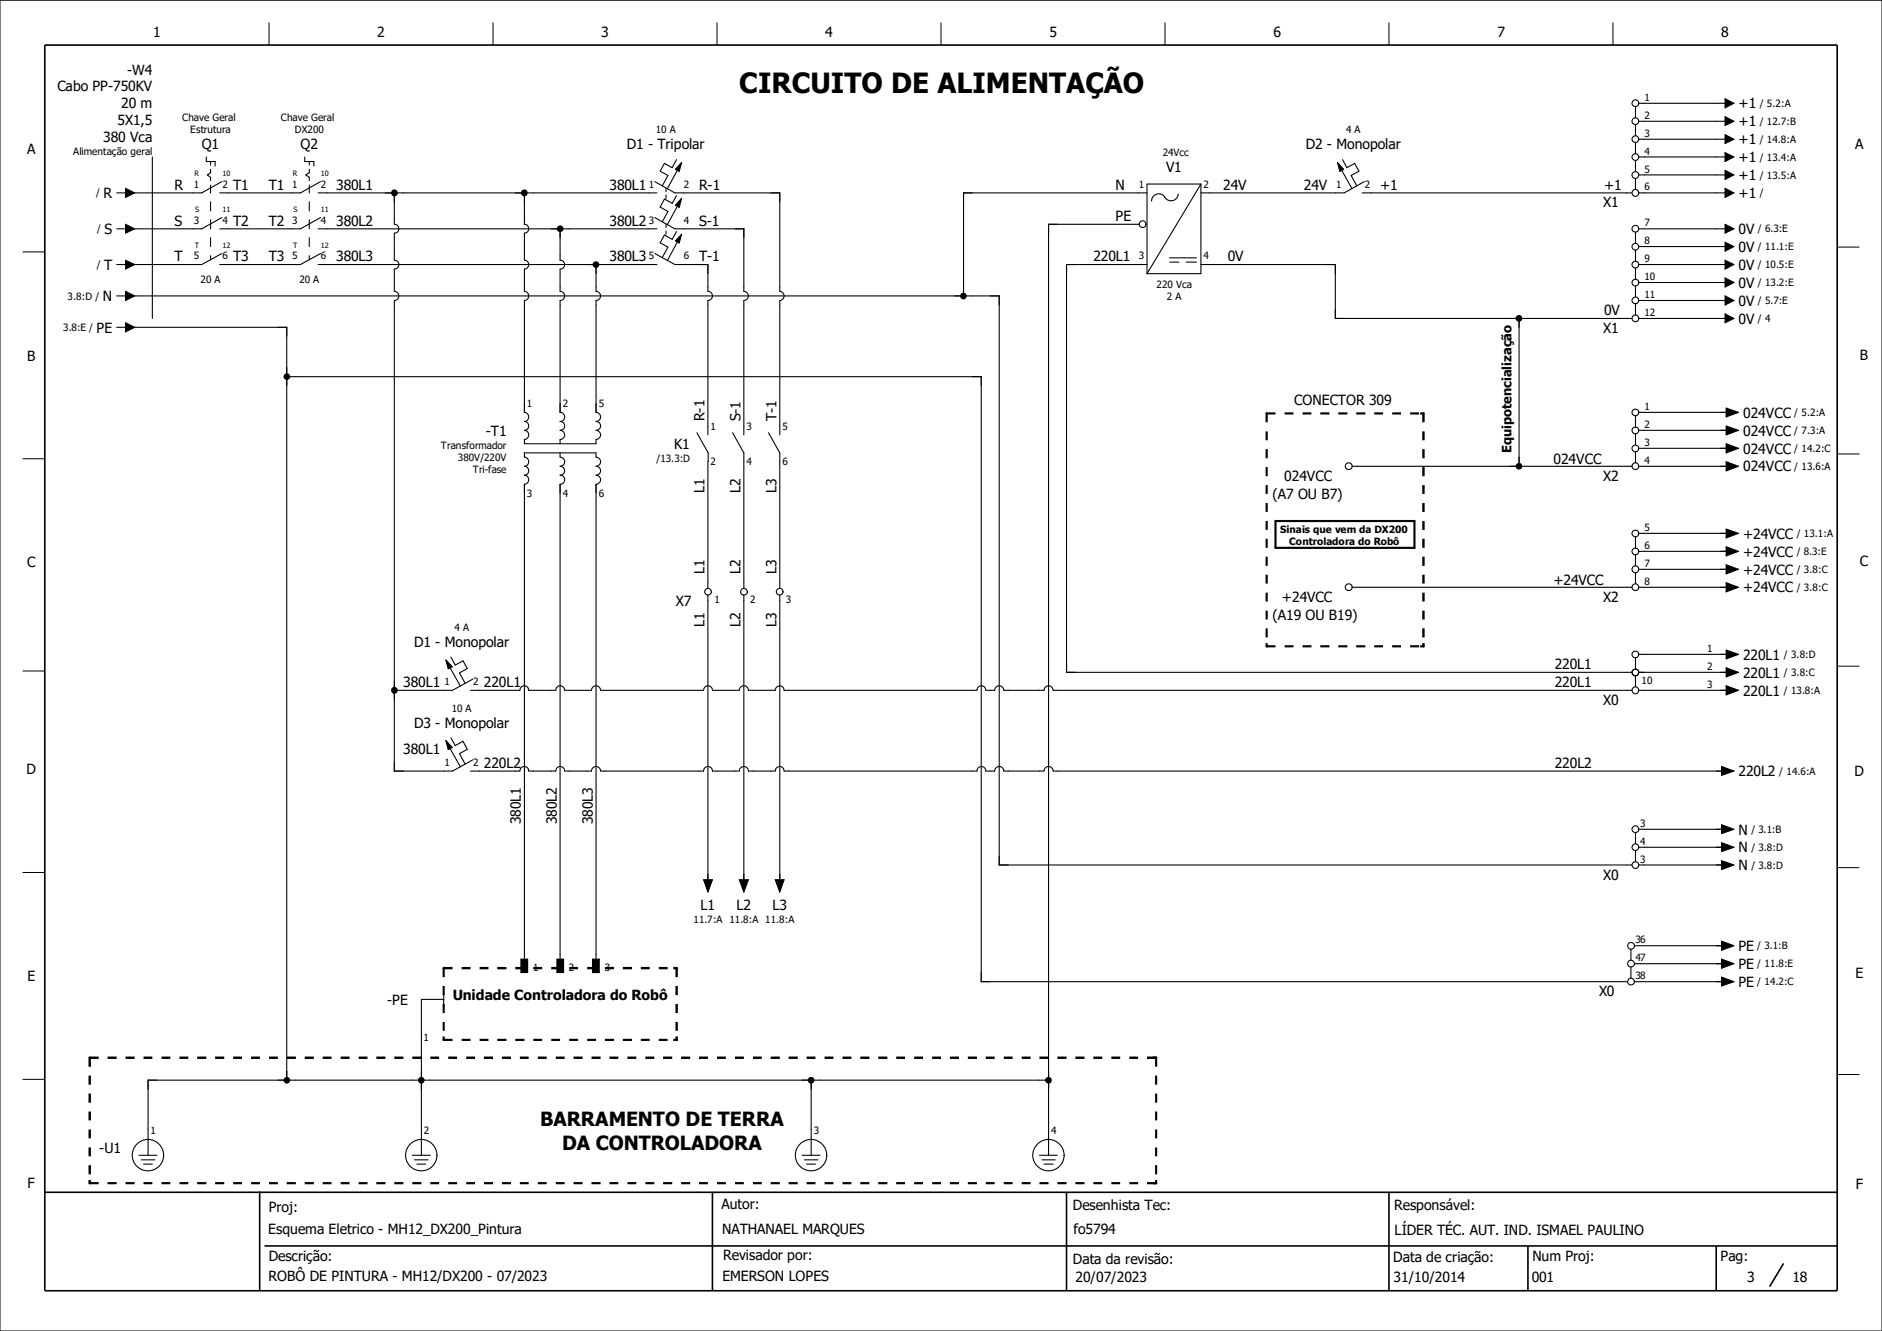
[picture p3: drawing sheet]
<svg xmlns="http://www.w3.org/2000/svg" width="297mm" height="210mm" viewBox="0 0 297 210" stroke-linecap="round" stroke-linejoin="round" font-family="sans-serif">
<path d="M210.1 -.1l-210.1 210.2M0 160.4l70.2 49.6M0 210v.1" fill="none" stroke="#fff" stroke-width=".16"/>
<path d="M7.1 7.1h282.8v196.6h-282.8zM7.1 188.1h282.8M41 188v15.6M41.7 196.6h248.2M112.4 188.1v15.6M168.3 188.1v15.6M219.2 188.1v15.6M241.1 196.6v7.1M270.8 196.6v7.1M281.4 199.4l-2.1 3.5" fill="none" stroke="#000" stroke-width=".25"/>
<g fill="none" stroke="#000" stroke-width=".16">
<path d="M0 0h297v210h-297zM42.5 3.6v3.5M77.8 3.6v3.5M113.2 3.6v3.5M148.5 3.6v3.5M183.9 3.6v3.5M219.2 3.6v3.5M254.6 3.6v3.5M3.6 39.8h3.5M289.9 39h3.6M3.6 72.4h3.5M289.9 71.6h3.6"/>
<path d="M3.6 105.9h3.5M289.9 105.1h3.6M3.6 137.7h3.5M289.9 136.9h3.6M3.6 170.3h3.5M289.9 169.5h3.6"/>
</g>
<g fill="none" stroke="#000" stroke-width=".17">
<path d="M258.1 16.8v1.8M258.1 19.6v1.8M258.6 19.1h13.6M258.6 16.3h13.6M272.2 15.6l1.4 .7-1.4 .7zM272.2 18.4l1.4 .7-1.4 .7zM18.4 36.1h1.4M18.4 30.4h1.4M19.8 29.7l1.5 .7-1.5 .8zM19.8 35.4l1.5 .7-1.5 .7zM24 24.8v25.4M32.6 24.8v.7h1.4v.7"/>
<path d="M33.2 25.5v.5M33.2 26.7v.6l-.5 .3 .5 .4v.5M33.2 29.2v1.2M33.2 31.8v1.5M33.2 34.7v1.4M33.2 37.5v1.4M35 34.3l-3.2 1.8h-10.5M35 28.7l-3.2 1.7h-10.5M48.1 24.8v.7h1.4v.7M48.8 25.5v.5M48.8 26.7v.6l-.5 .3 .5 .4v.5M48.8 29.2v1.2"/>
<path d="M48.8 31.8v1.5M48.8 34.7v1.4M48.8 37.5v1.4M50.2 36.1h53.5M50.2 30.4h53.5M50.6 34.3l-3.2 1.8h-12.7M50.6 28.7l-3.2 1.7h-12.7M62.2 30.4v5a.7 .7 0 0 1 .7 .7 .7 .7 0 0 1-.7 .7v4.3a.7 .7 0 0 1 .7 .7 .7 .7 0 0 1-.7 .7v3.5a.72 .72 0 0 1 .7 .7 .72 .72 0 0 1-.7 .7v74.3h9.2l3.2-1.8M82.8 30.4v5a.7 .7 0 0 1 .6 .7 .7 .7 0 0 1-.6 .7v4.3a.7 .7 0 0 1 .6 .7 .7 .7 0 0 1-.6 .7v3.5a.72 .72 0 0 1 .6 .7 .72 .72 0 0 1-.6 .7v17.7a.72 .72 0 0 1 .6 .7 .72 .72 0 0 1-.6 .7 .7 .7 0 0 1 .6 .7 .7 .7 0 0 1-.6 .7 .72 .72 0 0 1 .6 .7 .72 .72 0 0 1-.6 .7v.7h11.3v-.7a.72 .72 0 0 0 .7-.7 .72 .72 0 0 0-.7-.7 .7 .7 0 0 0 .7-.7 .7 .7 0 0 0-.7-.7 .72 .72 0 0 0 .7-.7 .72 .72 0 0 0-.7-.7v-17.7a.72 .72 0 0 0 .7-.7 .72 .72 0 0 0-.7-.7v-4.3M88.4 36.1v5a.7 .7 0 0 1 .7 .7 .7 .7 0 0 1-.7 .7v3.5a.72 .72 0 0 1 .7 .7 .72 .72 0 0 1-.7 .7v17.7a.72 .72 0 0 1 .7 .7 .72 .72 0 0 1-.7 .7 .7 .7 0 0 1 .7 .7 .7 .7 0 0 1-.7 .7 .72 .72 0 0 1 .7 .7 .72 .72 0 0 1-.7 .7v.7M103.3 34.3l3.2 1.8h10.9v9.9a.72 .72 0 0 1 .7 .7 .72 .72 0 0 1-.7 .7v21.2M103.3 28.7l3.2 1.7h16.6v15.6a.72 .72 0 0 1 .6 .7 .72 .72 0 0 1-.6 .7v21.2"/>
<path d="M105.1 29.7v.6M105.1 30.8v.5M105.1 35.4v.5M105.1 36.4v.6M106.8 25.2l-.7 1.3-1.2-.7-.7 1.2 1.2 .7-.9 1.6M106.8 36.5l-.7 1.3-1.2-.7-.7 1.2 1.2 .7-.9 1.6M106.8 30.9l-.7 1.2-1.2-.7-.7 1.3 1.2 .7-.9 1.6M106.9 26.9l-1.6 2.9M106.9 38.2l-1.6 2.9M106.9 32.6l-1.6 2.8M107.6 31.3l-.4 1.4-.6-.3zM107.6 37l-.4 1.4-.6-.4z"/>
<path d="M107.6 25.7l-.4 1.4-.6-.4zM179.8 35.4h-14.3v146.9M181 30.4h-28.9v16.3M185.9 30.6a1.18 1.18 0 0 1-1 1.1 1.18 1.18 0 0 1-1.3-.8 1.15 1.15 0 0 0-1.2-.2 1.15 1.15 0 0 0-.7 1M189.5 29l-8.5 14.2M189.5 29v14.2h-8.5M189.5 29h-8.5v14.2M211.1 25.7l.9 1-.5 .4zM211.8 26.9l1.6 2.9M211.9 25.2l.7 1.3 1.2-.7 .7 1.2-1.3 .7 .9 1.6M215 30.4h42.6M215.3 28.7l-3.2 1.7h-22.6"/>
<path d="M258.1 22.5v1.8M258.1 25.3v1.8M258.1 28.2v1.7M258.1 36.6v1.8M258.1 39.5v1.7M258.6 36.1h13.6M258.6 30.4h13.6M258.6 27.6h13.6M258.6 24.8h13.6M258.6 22h13.6M258.6 38.9h13.6M272.2 21.3l1.4 .7-1.4 .6z"/>
<path d="M272.2 24.1l1.4 .7-1.4 .7zM272.2 26.9l1.4 .7-1.4 .7zM272.2 29.7l1.4 .7-1.4 .8zM272.2 35.4l1.4 .7-1.4 .7zM272.2 38.2l1.4 .7-1.4 .7zM18.4 41.7h1.4M18.4 51.6h1.4M18.4 46.7h1.4M19.8 41.1l1.5 .6-1.5 .8zM19.8 46l1.5 .7-1.5 .7zM19.8 50.9l1.5 .7-1.5 .8zM21.3 51.6h24v118.8"/>
<path d="M21.3 46.7h136.4v89.8h99.9M33.2 40.3v.7M35 40l-3.2 1.7h-10.5M45.3 59.4h109.6v95.5h102M48.8 40.3v.7M50.2 41.7h53.5M50.6 40l-3.2 1.7h-12.7M103.3 40l3.2 1.7h5.2v4.3a.72 .72 0 0 1 .7 .7 .72 .72 0 0 1-.7 .7v21.2M181 41.7h-12.7v64.4h89.3M184.6 40.7h4.2M184.6 41.4h1.5M187.2 41.4h1.6"/>
<path d="M189.5 41.7h21.2v8.5h46.9M239.7 50.2v23.4M258.1 42.3v1.8M258.1 45.1v1.8M258.1 47.9v1.8M258.6 41.7h13.6M258.6 50.2h13.6M258.6 47.4h13.6M258.6 44.6h13.6M272.2 41.1l1.4 .6-1.4 .8zM272.2 43.9l1.4 .7-1.4 .7zM272.2 46.7l1.4 .7-1.4 .7z"/>
<path d="M272.2 49.5l1.4 .7-1.4 .7zM88.4 71.5v.6a.72 .72 0 0 1 .7 .8 .72 .72 0 0 1-.7 .7 .7 .7 0 0 1 .7 .7 .7 .7 0 0 1-.7 .7 .72 .72 0 0 1 .7 .7 .72 .72 0 0 1-.7 .7v74.9M110 68.3l1.8 3.2v1.4M111.7 72.9v19.9M115.6 68.3l1.8 3.2v21.3M121.3 68.3l1.8 3.2v21.3M213.4 73.6h44.2M258.1 65.6v1.8M258.1 68.5v1.7M258.1 71.3v1.7M258.6 73.6h14.4M258.6 70.7h14.4"/>
<path d="M258.6 67.9h14.4M258.6 65.1h14.4M272.4 67.2l2 .7-2 .7zM272.4 64.4l2 .7-2 .7zM272.4 70l2 .7-2 .8zM272.4 72.9l2 .7-2 .7zM111.7 93.9v45.4M117.4 93.9v45.4M123.1 93.9v45.4M213.4 92.7h44.2M258.1 84.7v1.8M258.1 87.5v1.8"/>
<path d="M258.1 90.4v1.7M258.6 92.7h14.4M258.6 89.8h14.4M258.6 87h14.4M258.6 84.2h14.4M272.4 83.5l2 .7-2 .7zM272.4 86.3l2 .7-2 .7zM272.4 89.1l2 .7-2 .8zM272.4 91.9l2 .8-2 .7zM70.4 104.1l1 1.1-.7 .3zM70.4 116.8l1 1.1-.7 .4zM71 105.4l1.6 2.8"/>
<path d="M71 118.1l1.6 2.9M71.2 103.7l.6 1.2 1.3-.6 .6 1.2-1.2 .7 .9 1.6M71.2 116.4l.6 1.2 1.3-.6 .6 1.2-1.2 .7 .9 1.7M74.3 108.9h7.7a.7 .7 0 0 1 .7-.7 .7 .7 0 0 1 .7 .7h4.3a.7 .7 0 0 1 .7-.7 .7 .7 0 0 1 .7 .7h4.2a.72 .72 0 0 1 .8-.7 .72 .72 0 0 1 .7 .7h16.2a.7 .7 0 0 1 .7-.7 .7 .7 0 0 1 .7 .7h4.3a.72 .72 0 0 1 .7-.7 .72 .72 0 0 1 .7 .7h4.2a.7 .7 0 0 1 .7-.7 .7 .7 0 0 1 .7 .7h30.5a.7 .7 0 0 1 .7-.7 .7 .7 0 0 1 .7 .7h1.4a.72 .72 0 0 1 .7-.7 .72 .72 0 0 1 .7 .7h6.4a.72 .72 0 0 1 .7-.7 .72 .72 0 0 1 .7 .7h91.4M74.6 107.1l-3.2 1.8h-9.2M258.1 103.8v1.8M258.1 106.6v1.8M258.6 108.9h14.4M258.6 106.1h14.4M258.6 103.3h14.4M272.4 102.6l2 .7-2 .7zM272.4 105.4l2 .7-2 .7z"/>
<path d="M272.4 108.2l2 .7-2 .7zM74.3 121.7h7.7a.7 .7 0 0 1 .7-.8 .7 .7 0 0 1 .7 .8h4.3a.7 .7 0 0 1 .7-.8 .7 .7 0 0 1 .7 .8h4.2a.72 .72 0 0 1 .8-.8 .72 .72 0 0 1 .7 .8h16.2a.7 .7 0 0 1 .7-.8 .7 .7 0 0 1 .7 .8h4.3a.72 .72 0 0 1 .7-.8 .72 .72 0 0 1 .7 .8h4.2a.7 .7 0 0 1 .7-.8 .7 .7 0 0 1 .7 .8h30.5a.7 .7 0 0 1 .7-.8 .7 .7 0 0 1 .7 .8h1.4a.72 .72 0 0 1 .7-.8 .72 .72 0 0 1 .7 .8h6.4a.72 .72 0 0 1 .7-.8 .72 .72 0 0 1 .7 .8h106M111 138.8h1.4l-.7 2zM116.7 138.8h1.4l-.7 2zM122.3 138.8h1.4l-.6 2zM258.1 131.4v1.7M258.1 134.2v1.8M258.6 136.5h13.6M258.6 133.7h13.6M258.6 130.9h13.6M271.7 120.9l1.9 .8-1.9 .6zM271.7 130.1l1.9 .8-1.9 .6z"/>
<path d="M271.7 133l1.9 .7-1.9 .7zM271.7 135.8l1.9 .7-1.9 .7zM70 157.7h-3.5v24.6M70 156.6v2.2M82.2 151.3h1.1v2.2h-1.1zM82.8 151.3v-74.9a.72 .72 0 0 0 .6-.7 .72 .72 0 0 0-.6-.7 .7 .7 0 0 0 .6-.7 .7 .7 0 0 0-.6-.7 .72 .72 0 0 0 .6-.7 .72 .72 0 0 0-.6-.8v-.6h11.3v.6a.72 .72 0 0 1 .7 .8 .72 .72 0 0 1-.7 .7 .7 .7 0 0 1 .7 .7 .7 .7 0 0 1-.7 .7 .72 .72 0 0 1 .7 .7 .72 .72 0 0 1-.7 .7v74.9M87.9 151.3h1v2.2h-1zM93.5 151.3h1.1v2.2h-1.1zM257.4 149.8v1.7M257.4 152.6v1.7M257.9 154.9h14.3M257.9 152.1h14.3"/>
<path d="M257.9 149.2h14.3M271.7 148.5l1.9 .7-1.9 .7zM271.7 151.3l1.9 .8-1.9 .7zM271.7 154.2l1.9 .7-1.9 .7zM128 170.4v11.9M165.5 170.4h-142.1v11.9M21.9 182.3h2.9M22.3 183h2.1M22.6 183.7h1.4M65.1 182.3h2.8M65.4 183h2.2M65.8 183.7h1.4"/>
<path d="M126.6 182.3h2.8M127 183h2.1M127.3 183.7h1.4M164 182.3h2.9M164.4 183h2.1M164.8 183.7h1.4"/>
<circle cx="258.1" cy="16.3" r=".53"/>
<circle cx="258.1" cy="19.1" r=".53"/>
<circle cx="180.3" cy="35.4" r=".53"/>
<circle cx="258.1" cy="30.4" r=".53"/>
<circle cx="258.1" cy="27.6" r=".53"/>
<circle cx="258.1" cy="24.8" r=".53"/>
<circle cx="258.1" cy="36.1" r=".53"/>
<circle cx="258.1" cy="38.9" r=".52"/>
<circle cx="258.1" cy="22" r=".52"/>
<circle cx="258.1" cy="44.6" r=".53"/>
<circle cx="258.1" cy="50.2" r=".53"/>
<circle cx="258.1" cy="41.8" r=".53"/>
<circle cx="258.1" cy="47.4" r=".53"/>
<circle cx="212.9" cy="73.6" r=".54"/>
<circle cx="258.1" cy="67.9" r=".53"/>
<circle cx="258.1" cy="65.1" r=".53"/>
<circle cx="258.1" cy="73.6" r=".53"/>
<circle cx="258.1" cy="70.8" r=".53"/>
<circle cx="111.7" cy="93.4" r=".53"/>
<circle cx="117.4" cy="93.4" r=".53"/>
<circle cx="123" cy="93.4" r=".52"/>
<circle cx="212.9" cy="92.7" r=".54"/>
<circle cx="258.1" cy="89.8" r=".53"/>
<circle cx="258.1" cy="87" r=".53"/>
<circle cx="258.1" cy="92.7" r=".53"/>
<circle cx="258.1" cy="84.2" r=".53"/>
<circle cx="258.1" cy="108.9" r=".53"/>
<circle cx="258.1" cy="106.1" r=".53"/>
<circle cx="258.1" cy="103.3" r=".53"/>
<circle cx="258.1" cy="136.5" r=".53"/>
<circle cx="258.1" cy="130.8" r=".53"/>
<circle cx="258.1" cy="133.7" r=".52"/>
<circle cx="257.4" cy="149.2" r=".54"/>
<circle cx="257.4" cy="154.9" r=".54"/>
<circle cx="257.4" cy="152" r=".54"/>
<circle cx="23.3" cy="182.3" r="2.48"/>
<circle cx="66.5" cy="182.3" r="2.48"/>
<circle cx="128" cy="182.3" r="2.48"/>
<circle cx="165.5" cy="182.3" r="2.47"/>
</g>
<g fill="#000">
<path d="M272.2 15.6l1.4 .7-1.4 .7zM272.2 18.4l1.4 .7-1.4 .7zM19.8 29.7l1.5 .7-1.5 .8zM19.8 35.4l1.5 .7-1.5 .7zM107.6 31.3l-.4 1.4-.6-.3zM107.6 37l-.4 1.4-.6-.4zM107.6 25.7l-.4 1.4-.6-.4zM211.1 25.7l.9 1-.5 .4zM272.2 35.4l1.4 .7-1.4 .7zM272.2 38.2l1.4 .7-1.4 .7zM272.2 21.3l1.4 .7-1.4 .6zM272.2 24.1l1.4 .7-1.4 .7z"/>
<path d="M272.2 26.9l1.4 .7-1.4 .7zM272.2 29.7l1.4 .7-1.4 .8zM19.8 41.1l1.5 .6-1.5 .8zM19.8 46l1.5 .7-1.5 .7zM19.8 50.9l1.5 .7-1.5 .8zM272.2 41.1l1.4 .6-1.4 .8zM272.2 43.9l1.4 .7-1.4 .7zM272.2 46.7l1.4 .7-1.4 .7zM272.2 49.5l1.4 .7-1.4 .7zM224.1 65.1h.6l.1 .1-.1 .2h-.6zM272.4 67.2l2 .7-2 .7zM272.4 70l2 .7-2 .8z"/>
<path d="M272.4 72.9l2 .7-2 .7zM272.4 64.4l2 .7-2 .7zM272.4 86.3l2 .7-2 .7zM272.4 89.1l2 .7-2 .8zM272.4 91.9l2 .8-2 .7zM272.4 83.5l2 .7-2 .7zM70.4 104.1l1 1.1-.7 .3zM70.4 116.8l1 1.1-.7 .4zM199.7 101.5h.4l-.1 .6h-.2zM224.1 101.8h.6l.1 .2-.1 .2h-.6zM224.5 101.5h.3v.6h-.3zM272.4 102.6l2 .7-2 .7z"/>
<path d="M272.4 105.4l2 .7-2 .7zM272.4 108.2l2 .7-2 .7zM111 138.8h1.4l-.7 2zM116.7 138.8h1.4l-.7 2zM122.3 138.8h1.4l-.6 2zM271.7 120.9l1.9 .8-1.9 .6zM271.7 135.8l1.9 .7-1.9 .7zM271.7 133l1.9 .7-1.9 .7zM271.7 130.1l1.9 .8-1.9 .6zM82.2 151.3h1.1v2.2h-1.1zM87.9 151.3h1v2.2h-1zM93.5 151.3h1.1v2.2h-1.1z"/>
<path d="M106.3 152.6h.5l.2 .2-.2 .2h-.5zM271.7 148.5l1.9 .7-1.9 .7zM271.7 151.3l1.9 .8-1.9 .7zM271.7 154.2l1.9 .7-1.9 .7zM69.8 163.5h.4v.6l-.2 .2-.2-.2zM106.3 163.9h.5l.2 .2-.2 .2h-.5zM106.6 163.5h.4v.6l-.2 .2-.2-.2zM181.9 166.7h.6l.1 .2-.1 .2h-.6zM14 186.2h.4l-.1 .6h-.3zM181.9 186.5h.6l.1 .2-.1 .2h-.6zM182.3 186.2h.3v.6h-.3z"/>
<path d="M199.8 65.1l-.1 1.5h.4v-1.4l-.1-.1zM199.7 68.1v1.4h.4v-1.4zM199.7 70.9v1.4h.4v-1.4zM199.7 73.7v1.4h.4v-1.4zM199.7 76.5v1.4h.4v-1.4zM199.7 79.4v1.4h.4v-1.4zM199.7 82.2v1.4h.4v-1.4zM199.7 85v1.4h.4v-1.4zM199.7 87.8v1.5h.4v-1.5zM199.7 90.7v1.4h.4v-1.4zM199.7 93.5v1.4h.4v-1.4zM199.7 96.4v1.3h.4v-1.3zM199.7 99.1v1.5h.4v-1.5z"/>
<path d="M199.8 65.1l-.1 .1 .2 .2h1.4v-.3zM202.7 65.1v.3h1.4v-.3zM205.6 65.1v.3h1.4v-.3zM208.4 65.1v.3h1.4v-.3zM211.2 65.1v.3h1.4v-.3zM214 65.1v.3h1.5v-.3zM216.9 65.1v.3h1.4v-.3zM219.7 65.1v.3h1.4v-.3zM222.5 65.1v.3h1.4v-.3z"/>
<path d="M224.5 65.1v1.5h.3v-1.4v-.1zM224.5 68.1v1.4h.3v-1.4zM224.5 70.9v1.4h.3v-1.4zM224.5 73.7v1.4h.3v-1.4zM224.5 76.5v1.4h.3v-1.4zM224.5 79.4v1.4h.3v-1.4zM224.5 82.2v1.4h.3v-1.4zM224.5 85v1.4h.3v-1.4zM224.5 87.8v1.5h.3v-1.5zM224.5 90.7v1.4h.3v-1.4zM224.5 93.5v1.4h.3v-1.4zM224.5 96.4v1.3h.3v-1.3zM224.5 99.1v1.5h.3v-1.5z"/>
<path d="M199.8 101.9v.2l.1 .1h1.4v-.4zM202.7 101.8v.4h1.4v-.4zM205.6 101.8v.4h1.4v-.4zM208.4 101.8v.4h1.4v-.4zM211.2 101.8v.4h1.4v-.4zM214 101.8v.4h1.5v-.4zM216.9 101.8v.4h1.4v-.4zM219.7 101.8v.4h1.4v-.4zM222.5 101.8v.4h1.4v-.4z"/>
<path d="M69.9 152.6l-.1 1.6h.4v-1.4l-.1-.2zM69.8 155.6v1.4h.4v-1.4zM69.8 158.4v1.5h.4v-1.5zM69.8 161.2v1.4h.4v-1.4zM69.8 164.1l.2 .2 .2-.2z"/>
<path d="M69.9 152.6v.2l.1 .2h1.4v-.4zM72.9 152.6v.4h1.4v-.4zM75.7 152.6v.4h1.4v-.4zM78.5 152.6v.4h1.4v-.4zM81.3 152.6v.4h1.5v-.4zM84.2 152.6v.4h1.4v-.4zM87 152.6v.4h1.4v-.4zM89.8 152.6v.4h1.4v-.4zM92.7 152.6v.4h1.4v-.4zM95.5 152.6v.4h1.4v-.4zM98.3 152.6v.4h1.4v-.4zM101.1 152.6v.4h1.4v-.4zM104 152.6v.4h1.4v-.4z"/>
<path d="M106.7 152.6l-.1 1.6h.4v-1.4l-.2-.2zM106.6 155.6v1.4h.4v-1.4zM106.6 158.4v1.5h.4v-1.5zM106.6 161.2v1.4h.4v-1.4zM106.6 164.1l.2 .2 .2-.2z"/>
<path d="M14 166.8v1.5h.4v-1.4l-.2-.2zM14 169.7v1.5h.4v-1.5zM14 172.6v1.4h.4v-1.4zM14 175.4v1.4h.4v-1.4zM14 178.2v1.4h.4v-1.4zM14 181.1v1.4h.4v-1.4zM14 183.9v1.4h.4v-1.4z"/>
<path d="M14 166.8v.1l.2 .2h1.4v-.4zM17 166.7v.4h1.4v-.4zM19.8 166.7v.4h1.5v-.4zM22.6 166.7v.4h1.4v-.4zM25.5 166.7v.4h1.4v-.4zM28.3 166.7v.4h1.4v-.4zM31.1 166.7v.4h1.5v-.4zM34 166.7v.4h1.4v-.4zM36.8 166.7v.4h1.4v-.4zM39.6 166.7v.4h1.4v-.4zM42.5 166.7v.4h1.4v-.4zM45.3 166.7v.4h1.4v-.4zM48.1 166.7v.4h1.4v-.4zM50.9 166.7v.4h1.4v-.4zM53.8 166.7v.4h1.4v-.4zM56.6 166.7v.4h1.4v-.4zM59.4 166.7v.4h1.4v-.4zM62.2 166.7v.4h1.5v-.4zM65.1 166.7v.4h1.4v-.4zM67.9 166.7v.4h1.4v-.4zM70.7 166.7v.4h1.4v-.4zM73.6 166.7v.4h1.4v-.4zM76.4 166.7v.4h1.4v-.4zM79.2 166.7v.4h1.4v-.4zM82 166.7v.4h1.4v-.4zM84.9 166.7v.4h1.4v-.4zM87.7 166.7v.4h1.4v-.4zM90.5 166.7v.4h1.4v-.4zM93.3 166.7v.4h1.5v-.4zM96.2 166.7v.4h1.4v-.4zM99 166.7v.4h1.4v-.4zM101.9 166.7v.4h1.4v-.4zM104.6 166.7v.4h1.5v-.4zM107.5 166.7v.4h1.4v-.4zM110.3 166.7v.4h1.4v-.4zM113.2 166.7v.4h1.4v-.4zM116 166.7v.4h1.4v-.4zM118.8 166.7v.4h1.4v-.4zM121.6 166.7v.4h1.5v-.4zM124.5 166.7v.4h1.4v-.4zM127.3 166.7v.4h1.4v-.4zM130.1 166.7v.4h1.4v-.4zM133 166.7v.4h1.4v-.4zM135.8 166.7v.4h1.4v-.4zM138.6 166.7v.4h1.4v-.4zM141.4 166.7v.4h1.4v-.4zM144.3 166.7v.4h1.4v-.4zM147.1 166.7v.4h1.4v-.4zM149.9 166.7v.4h1.4v-.4zM152.7 166.7v.4h1.5v-.4zM155.6 166.7v.4h1.4v-.4zM158.4 166.7v.4h1.4v-.4zM161.2 166.7v.4h1.4v-.4zM164 166.7v.4h1.5v-.4zM166.9 166.7v.4h1.4v-.4zM169.7 166.7v.4h1.5v-.4zM172.6 166.7v.4h1.3v-.4zM175.4 166.7v.4h1.4v-.4zM178.2 166.7v.4h1.4v-.4zM181 166.7v.4h1.5l.1-.2-.1-.2z"/>
<path d="M69.9 164v.1l.1 .2h1.4v-.4zM72.9 163.9v.4h1.4v-.4zM75.7 163.9v.4h1.4v-.4zM78.5 163.9v.4h1.4v-.4zM81.3 163.9v.4h1.5v-.4zM84.2 163.9v.4h1.4v-.4zM87 163.9v.4h1.4v-.4zM89.8 163.9v.4h1.4v-.4zM92.7 163.9v.4h1.4v-.4zM95.5 163.9v.4h1.4v-.4zM98.3 163.9v.4h1.4v-.4zM101.1 163.9v.4h1.4v-.4zM104 163.9v.4h1.4v-.4z"/>
<path d="M182.3 166.8v1.5h.3v-1.4v-.1zM182.3 169.7v1.5h.3v-1.5zM182.3 172.6v1.4h.3v-1.4zM182.3 175.4v1.4h.3v-1.4zM182.3 178.2v1.4h.3v-1.4zM182.3 181.1v1.4h.3v-1.4zM182.3 183.9v1.4h.3v-1.4z"/>
<path d="M14 186.6v.2l.2 .1h1.4v-.4zM17 186.5v.4h1.4v-.4zM19.8 186.5v.4h1.5v-.4zM22.6 186.5v.4h1.4v-.4zM25.5 186.5v.4h1.4v-.4zM28.3 186.5v.4h1.4v-.4zM31.1 186.5v.4h1.5v-.4zM34 186.5v.4h1.4v-.4zM36.8 186.5v.4h1.4v-.4zM39.6 186.5v.4h1.4v-.4zM42.5 186.5v.4h1.4v-.4zM45.3 186.5v.4h1.4v-.4zM48.1 186.5v.4h1.4v-.4zM50.9 186.5v.4h1.4v-.4zM53.8 186.5v.4h1.4v-.4zM56.6 186.5v.4h1.4v-.4zM59.4 186.5v.4h1.4v-.4zM62.2 186.5v.4h1.5v-.4zM65.1 186.5v.4h1.4v-.4zM67.9 186.5v.4h1.4v-.4zM70.7 186.5v.4h1.4v-.4zM73.6 186.5v.4h1.4v-.4zM76.4 186.5v.4h1.4v-.4zM79.2 186.5v.4h1.4v-.4zM82 186.5v.4h1.4v-.4zM84.9 186.5v.4h1.4v-.4zM87.7 186.5v.4h1.4v-.4zM90.5 186.5v.4h1.4v-.4zM93.3 186.5v.4h1.5v-.4zM96.2 186.5v.4h1.4v-.4zM99 186.5v.4h1.4v-.4zM101.9 186.5v.4h1.4v-.4zM104.6 186.5v.4h1.5v-.4zM107.5 186.5v.4h1.4v-.4zM110.3 186.5v.4h1.4v-.4zM113.2 186.5v.4h1.4v-.4zM116 186.5v.4h1.4v-.4zM118.8 186.5v.4h1.4v-.4zM121.6 186.5v.4h1.5v-.4zM124.5 186.5v.4h1.4v-.4zM127.3 186.5v.4h1.4v-.4zM130.1 186.5v.4h1.4v-.4zM133 186.5v.4h1.4v-.4zM135.8 186.5v.4h1.4v-.4zM138.6 186.5v.4h1.4v-.4zM141.4 186.5v.4h1.4v-.4zM144.3 186.5v.4h1.4v-.4zM147.1 186.5v.4h1.4v-.4zM149.9 186.5v.4h1.4v-.4zM152.7 186.5v.4h1.5v-.4zM155.6 186.5v.4h1.4v-.4zM158.4 186.5v.4h1.4v-.4zM161.2 186.5v.4h1.4v-.4zM164 186.5v.4h1.5v-.4zM166.9 186.5v.4h1.4v-.4zM169.7 186.5v.4h1.5v-.4zM172.6 186.5v.4h1.3v-.4zM175.4 186.5v.4h1.4v-.4zM178.2 186.5v.4h1.4v-.4zM181 186.5v.4h1.5l.1-.2-.1-.2z"/>
</g>
<g fill="#000">
<path d="M62 30a.54 .54 0 0 1 .8 .4h-.6h.6a.54 .54 0 0 1-.8 .5 .54 .54 0 0 1 0-.9z" fill-rule="evenodd"/>
<path d="M82.3 30.2a.52 .52 0 0 1 .6-.3 .52 .52 0 0 1 .4 .5h-.5h.5a.53 .53 0 0 1-.7 .6 .53 .53 0 0 1-.3-.8z" fill-rule="evenodd"/>
<path d="M88.1 35.6a.54 .54 0 0 1 .8 .5h-.5h.5a.54 .54 0 0 1-.8 .5 .54 .54 0 0 1 0-1z" fill-rule="evenodd"/>
<path d="M45 59a.54 .54 0 0 1 .8 .4h-.5h.5a.53 .53 0 0 1-.8 .5 .53 .53 0 0 1 0-.9z" fill-rule="evenodd"/>
<path d="M93.6 41.5a.53 .53 0 0 1 .6-.2 .53 .53 0 0 1 .4 .4h-.5h.5a.53 .53 0 0 1-.7 .6 .53 .53 0 0 1-.3-.8z" fill-rule="evenodd"/>
<path d="M151.6 46.4a.53 .53 0 0 1 .6-.2 .53 .53 0 0 1 .4 .5h-.5h.5a.53 .53 0 0 1-.7 .5 .53 .53 0 0 1-.3-.8z" fill-rule="evenodd"/>
<path d="M239.3 50a.52 .52 0 0 1 .6-.3 .52 .52 0 0 1 .3 .5h-.5h.5a.52 .52 0 0 1-.6 .5 .52 .52 0 0 1-.3-.7z" fill-rule="evenodd"/>
<path d="M239.3 73.3a.52 .52 0 0 1 .6-.3 .52 .52 0 0 1 .3 .6h-.5h.5a.52 .52 0 0 1-.6 .5 .52 .52 0 0 1-.3-.8z" fill-rule="evenodd"/>
<path d="M62 108.5a.54 .54 0 0 1 .8 .4h-.6h.6a.54 .54 0 0 1-.8 .5 .54 .54 0 0 1 0-.9z" fill-rule="evenodd"/>
<path d="M44.8 170.2a.53 .53 0 0 1 .6-.3 .53 .53 0 0 1 .4 .5h-.5h.5a.53 .53 0 0 1-.7 .6 .53 .53 0 0 1-.3-.8z" fill-rule="evenodd"/>
<path d="M66 170.2a.53 .53 0 0 1 .6-.3 .53 .53 0 0 1 .4 .5h-.5h.5a.53 .53 0 0 1-.7 .6 .53 .53 0 0 1-.3-.8z" fill-rule="evenodd"/>
<path d="M127.5 170.2a.53 .53 0 0 1 .6-.3 .53 .53 0 0 1 .4 .5h-.5h.5a.53 .53 0 0 1-.6 .6 .53 .53 0 0 1-.4-.8z" fill-rule="evenodd"/>
<path d="M165 170.2a.53 .53 0 0 1 .6-.3 .53 .53 0 0 1 .4 .5h-.5h.5a.53 .53 0 0 1-.7 .6 .53 .53 0 0 1-.3-.8z" fill-rule="evenodd"/>
</g>
<path d="M201.3 82.2h21.9v4.2h-21.9z" fill="none" stroke="#000" stroke-width=".34"/>
<text font-size="4.4" x="116.7" y="14.6">CIRCUITO DE ALIMENTAÇÃO</text>
<g font-size="3.1">
<text x="85.3" y="177.7">BARRAMENTO DE TERRA</text>
<text x="88.7" y="181.4">DA CONTROLADORA</text>
</g>
<g font-size="2.2">
<text x="24.2" y="5.8">1</text>
<text x="59.5" y="5.8">2</text>
<text x="94.9" y="5.8">3</text>
<text x="130.2" y="5.8">4</text>
<text x="165.6" y="5.8">5</text>
<text x="201" y="5.8">6</text>
<text x="236.3" y="5.8">7</text>
<text x="271.6" y="5.8">8</text>
<text x="20.1" y="11.8">-W4</text>
<text x="9.1" y="14.4">Cabo PP-750KV</text>
<text x="19.1" y="17.1">20 m</text>
<text x="274.4" y="17.1">+1</text>
<text x="16.3" y="22.4">380 Vca</text>
<text x="18.5" y="19.7">5X1,5</text>
<text x="31.8" y="23.6">Q1</text>
<text x="47.4" y="23.6">Q2</text>
<text x="98.9" y="23.6">D1 - Tripolar</text>
<text x="206.1" y="23.6">D2 - Monopolar</text>
<text x="274.4" y="19.9">+1</text>
<text x="274.4" y="22.8">+1</text>
<text x="292.8" y="23.5">A</text>
<text x="4.3" y="24.3">A</text>
<text x="27.6" y="29.9">R</text>
<text x="36.8" y="29.9">T1</text>
<text x="42.4" y="29.9">T1</text>
<text x="53" y="29.9">380L1</text>
<text x="96.2" y="29.9">380L1</text>
<text x="110.3" y="29.9">R-1</text>
<text x="176.1" y="29.9">N</text>
<text x="184" y="27.1">V1</text>
<text x="193" y="29.9">24V</text>
<text x="205.8" y="29.9">24V</text>
<text x="217.8" y="29.9">+1</text>
<text x="253.2" y="29.9">+1</text>
<text x="274.4" y="25.6">+1</text>
<text x="274.4" y="28.4">+1</text>
<text x="16.3" y="31.2">R</text>
<text x="27.6" y="35.6">S</text>
<text x="36.8" y="35.6">T2</text>
<text x="42.4" y="35.6">T2</text>
<text x="53" y="35.6">380L2</text>
<text x="96.2" y="35.6">380L2</text>
<text x="110.3" y="35.6">S-1</text>
<text x="176.1" y="34.9">PE</text>
<text x="253" y="32.7">X1</text>
<text x="274.4" y="31.2">+1</text>
<text x="16.5" y="36.9">S</text>
<text x="27.6" y="41.2">T</text>
<text x="36.8" y="41.2">T3</text>
<text x="42.4" y="41.2">T3</text>
<text x="53" y="41.2">380L3</text>
<text x="96.2" y="41.2">380L3</text>
<text x="110.3" y="41.2">T-1</text>
<text x="172.6" y="41.2">220L1</text>
<text x="193.8" y="41.2">0V</text>
<text x="274.4" y="36.9">0V</text>
<text x="274.4" y="39.8">0V</text>
<text x="16.2" y="47.5">N</text>
<text x="16.4" y="42.6">T</text>
<text x="274.4" y="42.6">0V</text>
<text x="274.4" y="45.4">0V</text>
<text x="15.2" y="52.5">PE</text>
<text x="253" y="52.5">X1</text>
<text x="253.2" y="49.7">0V</text>
<text x="274.4" y="48.2">0V</text>
<text x="274.4" y="51.1">0V</text>
<text x="4.3" y="56.9">B</text>
<text x="293.5" y="56.7">B</text>
<text x="204.2" y="63.8">CONECTOR 309</text>
<text x="275.1" y="65.9">024VCC</text>
<text x="76.7" y="68.7">-T1</text>
<text x="106.4" y="70.9">K1</text>
<text x="111.2" y="66.5" transform="rotate(-90 111.2 66.5)">R-1</text>
<text x="116.9" y="66.5" transform="rotate(-90 116.9 66.5)">S-1</text>
<text x="122.6" y="66.5" transform="rotate(-90 122.6 66.5)">T-1</text>
<text x="275.1" y="68.7">024VCC</text>
<text x="275.1" y="71.6">024VCC</text>
<text x="111.2" y="77.8" transform="rotate(-90 111.2 77.8)">L1</text>
<text x="116.9" y="77.8" transform="rotate(-90 116.9 77.8)">L2</text>
<text x="122.6" y="77.8" transform="rotate(-90 122.6 77.8)">L3</text>
<text x="202.6" y="75.9">024VCC</text>
<text x="245.2" y="73.2">024VCC</text>
<text x="253" y="75.9">X2</text>
<text x="275.1" y="74.4">024VCC</text>
<text x="200.8" y="78.7">(A7 OU B7)</text>
<text x="4.3" y="89.5">C</text>
<text x="275.1" y="87.8">+24VCC</text>
<text x="275.1" y="85">+24VCC</text>
<text x="293.5" y="89.2">C</text>
<text x="106.6" y="95.7">X7</text>
<text x="111.2" y="90.5" transform="rotate(-90 111.2 90.5)">L1</text>
<text x="116.9" y="90.5" transform="rotate(-90 116.9 90.5)">L2</text>
<text x="122.6" y="90.5" transform="rotate(-90 122.6 90.5)">L3</text>
<text x="202.3" y="95">+24VCC</text>
<text x="245.2" y="92.3">+24VCC</text>
<text x="253" y="95">X2</text>
<text x="275.1" y="90.7">+24VCC</text>
<text x="275.1" y="93.5">+24VCC</text>
<text x="111.2" y="99" transform="rotate(-90 111.2 99)">L1</text>
<text x="116.9" y="99" transform="rotate(-90 116.9 99)">L2</text>
<text x="122.6" y="99" transform="rotate(-90 122.6 99)">L3</text>
<text x="200.8" y="97.8">(A19 OU B19)</text>
<text x="65.4" y="102.1">D1 - Monopolar</text>
<text x="245.4" y="105.6">220L1</text>
<text x="275.1" y="104.1">220L1</text>
<text x="275.1" y="106.9">220L1</text>
<text x="63.6" y="108.4">380L1</text>
<text x="76.4" y="108.4">220L1</text>
<text x="245.4" y="108.4">220L1</text>
<text x="253" y="111.3">X0</text>
<text x="275.1" y="109.8">220L1</text>
<text x="63.6" y="119">380L1</text>
<text x="65.4" y="114.8">D3 - Monopolar</text>
<text x="4.2" y="122.2">D</text>
<text x="76.4" y="121.2">220L2</text>
<text x="245.4" y="121.2">220L2</text>
<text x="274.4" y="122.5">220L2</text>
<text x="292.7" y="122.5">D</text>
<text x="82.2" y="130.1" transform="rotate(-90 82.2 130.1)">380L1</text>
<text x="87.9" y="130.1" transform="rotate(-90 87.9 130.1)">380L2</text>
<text x="93.6" y="130.1" transform="rotate(-90 93.6 130.1)">380L3</text>
<text x="274.4" y="131.7">N</text>
<text x="274.4" y="137.3">N</text>
<text x="274.4" y="134.5">N</text>
<text x="110.6" y="143.6">L1</text>
<text x="116.2" y="143.6">L2</text>
<text x="121.9" y="143.6">L3</text>
<text x="253" y="138.8">X0</text>
<text x="4.3" y="154.9">E</text>
<text x="274.4" y="150.1">PE</text>
<text x="274.4" y="152.9">PE</text>
<text x="274.4" y="155.7">PE</text>
<text x="292.8" y="154.3">E</text>
<text x="61.1" y="158.5">-PE</text>
<text x="71.5" y="157.8">Unidade Controladora do Robô</text>
<text x="252.3" y="157.2">X0</text>
<text x="15.7" y="181.9">-U1</text>
<text x="4.4" y="187.5">F</text>
<text x="42.4" y="191.2">Proj:</text>
<text x="113.9" y="190.8">Autor:</text>
<text x="169.3" y="191">Desenhista Tec:</text>
<text x="220" y="190.9">Responsável:</text>
<text x="292.9" y="187.5">F</text>
<text x="42.3" y="194.7">Esquema Eletrico - MH12_DX200_Pintura</text>
<text x="114" y="194.8">NATHANAEL MARQUES</text>
<text x="169.4" y="194.8">fo5794</text>
<text x="220.1" y="194.8">LÍDER TÉC. AUT. IND. ISMAEL PAULINO</text>
<text x="42.4" y="202.1">ROBÔ DE PINTURA - MH12/DX200 - 07/2023</text>
<text x="42.4" y="198.9">Descrição:</text>
<text x="114" y="202.1">EMERSON LOPES</text>
<text x="114.1" y="198.8">Revisador por:</text>
<text x="169.3" y="199.5">Data da revisão:</text>
<text x="169.7" y="202.2">20/07/2023</text>
<text x="219.9" y="199.1">Data de criação:</text>
<text x="219.9" y="202.2">31/10/2014</text>
<text x="241.7" y="202.2">001</text>
<text x="241.9" y="198.9">Num Proj:</text>
<text x="271.5" y="198.9">Pag:</text>
<text x="275.7" y="202.3">3</text>
<text x="282.9" y="202.2">18</text>
</g>
<text font-size="2" x="238.6" y="71.4" transform="rotate(-90 238.6 71.4)">Equipotencialização</text>
<g font-size="1.6">
<text x="259.5" y="15.9">1</text>
<text x="277.7" y="16.8">/ 5.2:A</text>
<text x="28.7" y="19.1">Chave Geral</text>
<text x="30" y="21">Estrutura</text>
<text x="44.3" y="19.1">Chave Geral</text>
<text x="46.5" y="21">DX200</text>
<text x="103.5" y="21">10 A</text>
<text x="212.4" y="21">4 A</text>
<text x="259.5" y="18.8">2</text>
<text x="259.5" y="21.5">3</text>
<text x="277.7" y="19.7">/ 12.7:B</text>
<text x="277.7" y="22.5">/ 14.8:A</text>
<text x="11.6" y="24.4">Alimentação geral</text>
<text x="30.6" y="29.6">1</text>
<text x="35.1" y="29.6">2</text>
<text x="46.1" y="29.6">1</text>
<text x="50.6" y="29.6">2</text>
<text x="102.4" y="29.6">1</text>
<text x="107.9" y="29.6">2</text>
<text x="179.7" y="29.6">1</text>
<text x="183.5" y="24.6">24Vcc</text>
<text x="189.9" y="29.6">2</text>
<text x="210.9" y="29.6">1</text>
<text x="215.4" y="29.6">2</text>
<text x="259.5" y="24.4">4</text>
<text x="259.5" y="27.2">5</text>
<text x="277.7" y="25.4">/ 13.4:A</text>
<text x="277.7" y="28.2">/ 13.5:A</text>
<text x="15.2" y="31">/</text>
<text x="30.6" y="35.3">3</text>
<text x="35.1" y="35.3">4</text>
<text x="46.1" y="35.3">3</text>
<text x="50.6" y="35.3">4</text>
<text x="102.4" y="35.3">3</text>
<text x="107.9" y="35.3">4</text>
<text x="259.5" y="35.7">7</text>
<text x="259.5" y="30.1">6</text>
<text x="277.7" y="31">/</text>
<text x="15.3" y="36.7">/</text>
<text x="30.6" y="40.9">5</text>
<text x="35.1" y="40.9">6</text>
<text x="46.1" y="40.9">5</text>
<text x="50.6" y="40.9">6</text>
<text x="102.4" y="40.9">5</text>
<text x="107.9" y="40.9">6</text>
<text x="179.7" y="40.9">3</text>
<text x="189.9" y="40.9">4</text>
<text x="259.5" y="38.5">8</text>
<text x="259.5" y="41.4">9</text>
<text x="277.4" y="36.7">/ 6.3:E</text>
<text x="277.4" y="39.5">/ 11.1:E</text>
<text x="10.7" y="47.3">3.8:D /</text>
<text x="15.3" y="42.3">/</text>
<text x="31.7" y="44.7">20 A</text>
<text x="47.2" y="44.7">20 A</text>
<text x="182.5" y="45.4">220 Vca</text>
<text x="184.1" y="47.3">2 A</text>
<text x="259.5" y="44.2">10</text>
<text x="259.5" y="47">11</text>
<text x="277.4" y="42.3">/ 10.5:E</text>
<text x="277.4" y="45.2">/ 13.2:E</text>
<text x="277.4" y="48">/ 5.7:E</text>
<text x="10" y="52.2">3.8:E /</text>
<text x="259.5" y="49.9">12</text>
<text x="277.4" y="50.8">/ 4</text>
<text x="83.1" y="64.3">1</text>
<text x="88.8" y="64.3">2</text>
<text x="94.5" y="64.3">5</text>
<text x="259.5" y="64.7">1</text>
<text x="283.2" y="65.7">/ 5.2:A</text>
<text x="69.6" y="70.8">Transformador</text>
<text x="112.1" y="67.8">1</text>
<text x="117.8" y="67.8">3</text>
<text x="123.5" y="67.8">5</text>
<text x="259.5" y="67.5">2</text>
<text x="259.5" y="70.4">3</text>
<text x="283.2" y="68.5">/ 7.3:A</text>
<text x="283.2" y="71.3">/ 14.2:C</text>
<text x="72.3" y="72.7">380V/220V</text>
<text x="74.6" y="74.6">Tri-fase</text>
<text x="103.6" y="72.9">/13.3:D</text>
<text x="112.1" y="73.4">2</text>
<text x="117.8" y="73.4">4</text>
<text x="123.5" y="73.4">6</text>
<text x="259.5" y="73.2">4</text>
<text x="283.2" y="74.1">/ 13.6:A</text>
<text x="83.1" y="78.4">3</text>
<text x="88.8" y="78.4">4</text>
<text x="94.5" y="78.4">6</text>
<text x="259.5" y="83.8">5</text>
<text x="202" y="84.2">Sinais que vem da DX200</text>
<text x="203.5" y="86.1">Controladora do Robô</text>
<text x="259.5" y="86.6">6</text>
<text x="259.5" y="89.5">7</text>
<text x="283.6" y="87.6">/ 8.3:E</text>
<text x="283.6" y="84.8">/ 13.1:A</text>
<text x="112.7" y="95.2">1</text>
<text x="118.4" y="95.2">2</text>
<text x="124" y="95.2">3</text>
<text x="259.5" y="92.3">8</text>
<text x="283.6" y="90.4">/ 3.8:C</text>
<text x="283.6" y="93.2">/ 3.8:C</text>
<text x="71.7" y="99.5">4 A</text>
<text x="259.1" y="107.9">10</text>
<text x="269.4" y="105.7">2</text>
<text x="269.4" y="102.9">1</text>
<text x="281.5" y="103.8">/ 3.8:D</text>
<text x="281.5" y="106.7">/ 3.8:C</text>
<text x="70.1" y="108.1">1</text>
<text x="71.3" y="112.3">10 A</text>
<text x="74.7" y="108.1">2</text>
<text x="269.4" y="108.5">3</text>
<text x="281.5" y="109.5">/ 13.8:A</text>
<text x="70.1" y="120.9">1</text>
<text x="74.7" y="120.9">2</text>
<text x="280.8" y="122.2">/ 14.6:A</text>
<text x="258.8" y="130.5">3</text>
<text x="276.4" y="131.4">/ 3.1:B</text>
<text x="258.8" y="133.3">4</text>
<text x="258.8" y="136.1">3</text>
<text x="276.4" y="137.1">/ 3.8:D</text>
<text x="276.4" y="134.2">/ 3.8:D</text>
<text x="109.4" y="145.6">11.7:A 11.8:A 11.8:A</text>
<text x="258.1" y="148.8">36</text>
<text x="277.3" y="149.8">/ 3.1:B</text>
<text x="84.2" y="153.3">1</text>
<text x="89.8" y="153.3">2</text>
<text x="95.5" y="153.3">3</text>
<text x="258.1" y="151.7">47</text>
<text x="258.1" y="154.5">38</text>
<text x="277.3" y="152.7">/ 11.8:E</text>
<text x="277.3" y="155.5">/ 14.2:C</text>
<text x="66.8" y="164.2">1</text>
<text x="23.7" y="178.9">1</text>
<text x="66.9" y="178.9">2</text>
<text x="128.4" y="178.9">3</text>
<text x="165.9" y="178.9">4</text>
</g>
<g font-size="1.2">
<text x="30.7" y="27.8">R</text>
<text x="35.1" y="27.8">10</text>
<text x="46.2" y="27.8">R</text>
<text x="50.6" y="27.8">10</text>
<text x="30.8" y="33.4">S</text>
<text x="35.1" y="33.4">11</text>
<text x="46.3" y="33.4">S</text>
<text x="50.6" y="33.4">11</text>
<text x="30.7" y="39.1">T</text>
<text x="35.1" y="39.1">12</text>
<text x="46.3" y="39.1">T</text>
<text x="50.6" y="39.1">12</text>
</g>
</svg>
